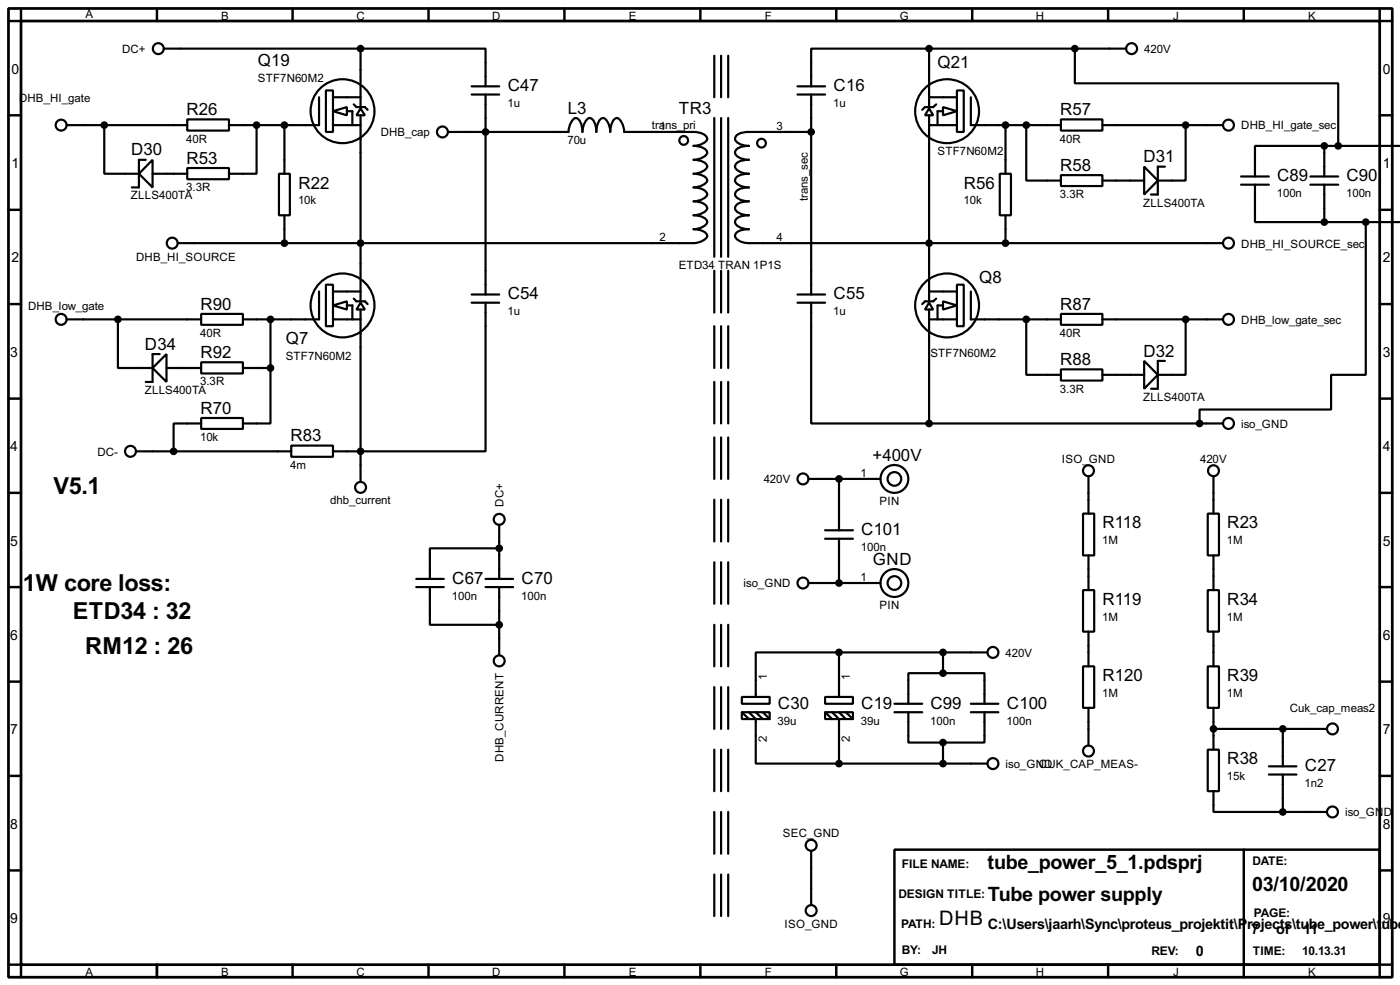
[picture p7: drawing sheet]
<svg xmlns="http://www.w3.org/2000/svg" width="256mm" height="180mm" viewBox="0 0 256 180" stroke-linecap="round" stroke-linejoin="round" font-family="sans-serif">
<path d="M1.6 1.6h253.5v177.3h-253.5zM3.9 3.9h248.9v172.7h-248.9z" fill="none" stroke="#000" stroke-width=".5"/>
<g fill="none" stroke="#000" stroke-width=".45">
<path d="M3.9 1.6v2.3h-2.3M28.8 1.6v2.3M53.6 1.6v2.3M78.5 1.6v2.3M103.4 1.6v2.3M128.3 1.6v2.3M153.2 1.6v2.3M178.1 1.6v2.3M203 1.6v2.3M227.9 1.6v2.3M252.8 1.6v2.3h2.3M1.6 21.1h2.3"/>
<path d="M1.6 38.4h2.3M252.8 21.1h2.3M252.8 38.4h2.3M1.6 55.7h2.3M252.8 55.7h2.3M1.6 73h2.3M252.8 73h2.3M1.6 90.2h2.3M252.8 90.2h2.3M1.6 107.5h2.3M252.8 107.5h2.3M1.6 124.8h2.3"/>
<path d="M252.8 124.8h2.3M1.6 142h2.3M1.6 159.3h2.3M163.9 155.5h88.9v21.1h-88.9zM227.9 155.5v23.4M252.8 142h2.3M252.8 159.3h2.3M1.6 176.6h2.3v2.3M28.8 176.6v2.3M53.6 176.6v2.3M78.5 176.6v2.3M103.4 176.6v2.3"/>
<path d="M128.3 176.6v2.3M153.2 176.6v2.3M178.1 176.6v2.3M203 176.6v2.3M255.1 176.6h-2.3v2.3"/>
</g>
<g fill="none" stroke="#000" stroke-width=".4">
<path d="M30 8.9h36.1M58.5 17.8v5.1h-16.5M59.7 16.6h1.3v7.6h-1.3zM61 17.8h5.1M64.8 19.1l.5 .5h1.6l.5 .5M66.1 19.9l.8 1.2h-1.6zM66.1 8.9h22.9v6.9M66.1 8.9v6.4M66.1 15.5v4.1M86.4 17.3h5.1M86.4 15.8h5.1M89 17.3v36.6"/>
<path d="M130.9 10.2v7.6M132.1 10.2v7.6M133.4 10.2v7.6M146.1 17.3h5.1M146.1 15.8h5.1M148.6 17.3v36.6M170.2 19.9l.8 1.2h-1.5zM170.2 8.9h-21.6v6.9M170.2 8.9h36.1M170.2 8.9v6.4M170.2 15.5v4.1M170.2 17.8h5.1"/>
<path d="M171.5 19.1l-.5 .5h-1.5l-.5 .5M172.8 19.6l2.5 .8-2.5 .7zM175.3 16.6h1.3v7.6h-1.3zM177.9 17.8v5.1h16.5M196.9 8.9v6.4h48.3v11.4M12.2 22.9h22.1M19.1 22.9v8.9h6.4M26.7 29.3h-1.2v5h-1.3M28 29.3v5l-2.5-2.5zM28 31.8h6.3M34.3 21.9h7.7v2h-7.7zM34.3 30.8h7.7v2h-7.7z"/>
<path d="M47 22.9v8.9h-5M51.1 31.8h2v7.6h-2zM52.1 22.9v8.9M52.1 39.4v5.1M61 20.4l2.6-.8v1.5zM61 22.9h5.1M63.6 20.4h1v2.5M66.1 21.1v29.8M82.1 24.2h22.1a2.76 2.76 0 0 1 1.3-2.6 1.5 1.5 0 0 1 1 1.3l.2 1.3a2.67 2.67 0 0 1 1.3-2.6 1.5 1.5 0 0 1 1.1 1.3l.2 1.3a3.3 3.3 0 0 1 .8-2.5 .9 .9 0 0 1 1.3 .7l.3 1.1 .1 .7a3.3 3.3 0 0 1 .9-2.5 .89 .89 0 0 1 1.2 .7l.4 1.1 .1 .7h12.7a2.24 2.24 0 0 1 2.5 1.3 2.65 2.65 0 0 1-2.5 1.2 2.27 2.27 0 0 1 2.5 1.3 2.58 2.58 0 0 1-2.5 1.3 2.27 2.27 0 0 1 2.5 1.2 2.66 2.66 0 0 1-2.5 1.3 2.27 2.27 0 0 1 2.5 1.3 2.65 2.65 0 0 1-2.5 1.2 2.29 2.29 0 0 1 2.5 1.3 2.65 2.65 0 0 1-2.5 1.3 2.24 2.24 0 0 1 2.5 1.3 2.65 2.65 0 0 1-2.5 1.2 2.27 2.27 0 0 1 2.5 1.3 2.58 2.58 0 0 1-2.5 1.3 2.27 2.27 0 0 1 2.5 1.2 2.66 2.66 0 0 1-2.5 1.3h-94.5M130.9 21.6v25.4M132.1 21.6v25.4M133.4 21.6v25.4"/>
<path d="M148.6 24.2h-11.4a2.84 2.84 0 0 0-2.5 .9 .89 .89 0 0 0 .6 1.2l1.2 .3 .7 .1a2.91 2.91 0 0 0-2.5 .9 .93 .93 0 0 0 .6 1.2l1.2 .4 .7 .1a2.91 2.91 0 0 0-2.5 .8 .91 .91 0 0 0 .6 1.2l1.2 .4 .7 .1a2.91 2.91 0 0 0-2.5 .9 .88 .88 0 0 0 .6 1.2l1.2 .3 .7 .1a2.87 2.87 0 0 0-2.5 .9 .88 .88 0 0 0 .6 1.2l1.2 .4 .7 .1a2.84 2.84 0 0 0-2.5 .9 .89 .89 0 0 0 .6 1.2l1.2 .3 .7 .1a2.91 2.91 0 0 0-2.5 .9 .93 .93 0 0 0 .6 1.2l1.2 .4 .7 .1a2.91 2.91 0 0 0-2.5 .8 .91 .91 0 0 0 .6 1.2l1.2 .4 .7 .1h86.9M170.2 22.9h5.1M170.2 21.1v29.8M172.8 20.4h-1v2.5M183.2 31.8h2v7.6h-2zM184.2 22.9v8.9M184.2 39.4v5.1M188 22.9v10.2h6.4M194.4 21.9h7.6v2h-7.6zM194.4 32.1h7.6v2h-7.6zM202 22.9h22.1M202 33.1h7.6"/>
<path d="M209.6 30.5l2.5 2.6-2.5 2.5zM213.4 30.5h-1.3v5.1h-1.2M217.2 22.9v10.2h-5.1M227.4 33.8h5.1M227.4 32.3h5.1M229.9 33.8v6.9h12.7M240.1 33.8h5.1M240.1 32.3h5.1M242.6 26.7h-12.7v5.6M242.6 26.7v5.6M242.6 33.8v6.9M242.6 26.7h13.9"/>
<path d="M12.2 58.5h24.7M21.6 58.5v8.9h6.4M36.9 57.5h7.6v2h-7.6zM49.6 58.5v8.9M58.5 53.4v5.1h-14M59.7 52.1h1.3v7.6h-1.3zM61 55.9l2.6-.7v1.5zM61 58.5h5.1M61 53.4h5.1M63.6 55.9h1v2.6M64.8 54.7l.5 .5h1.6l.5 .5M66.1 55.4l.8 1.3h-1.6z"/>
<path d="M66.1 51.1v4.1M66.1 56.7v31.5M86.4 55.4h5.1M86.4 53.9h5.1M89 55.4v27.2h-28M130.9 49.6v7.6M130.9 59.7v7.7M132.1 49.6v7.6M132.1 59.7v7.7M133.4 49.6v7.6M133.4 59.7v7.7M146.1 55.4h5.1"/>
<path d="M146.1 53.9h5.1M148.6 55.4v22.1h21.6M170.2 55.4l.8 1.3h-1.5zM170.2 51.1v4.1M170.2 56.7v20.8M170.2 58.5h5.1M170.2 53.4h5.1M171.5 54.7l-.5 .5h-1.5l-.5 .5M172.8 55.2l2.5 .7-2.5 .8zM172.8 55.9h-1v2.6M175.3 52.1h1.3v7.6h-1.3zM177.9 53.4v5.1h16.5"/>
<path d="M188 58.5v10.1h6.4M194.4 57.5h7.6v2h-7.6zM202 58.5h22.1M217.2 58.5v10.1h-5.1M242.6 40.7h13.9M250.2 40.7v27.9h-6.3v6.4h-24.1v2.5M28 67.4l2.5-2.6v5.1zM29.3 64.8h-1.3v5.1h-1.3M30.5 67.4h6.4M36.9 66.3h7.6v2.1h-7.6zM36.9 76.5h7.6v2h-7.6zM36.9 77.5h-5.1v5.1"/>
<path d="M44.5 67.4h5.1M49.6 67.4v10.1h-5.1M130.9 69.9v7.6M132.1 69.9v7.6M133.4 69.9v7.6M170.2 77.5h53.9M194.4 67.6h7.6v2.1h-7.6zM202 68.6h7.6M209.6 66.1l2.5 2.5-2.5 2.6zM213.4 66.1h-1.3v5.1h-1.2M24.9 82.6h28.5M53.4 81.6h7.6v2h-7.6z"/>
<path d="M91.5 96.1v9.9M130.9 80.1v7.6M130.9 91.5v7.6M132.1 80.1v7.6M132.1 91.5v7.6M133.4 80.1v7.6M133.4 91.5v7.6M148.1 87.7h13.2M151.2 98.6h5.1M151.2 97.1h5.1M153.7 87.7v9.4M153.7 98.6v8.1"/>
<path d="M198.4 94h2.1v7.7h-2.1zM199.4 87.2v6.8M221.3 94h2v7.7h-2zM222.3 87.2v6.8M76.3 107.5h5M76.3 106h5M78.8 107.5v6.9h12.7M89 107.5h5M89 106h5M91.5 100.4h-12.7v5.6M91.5 107.5v12.4M130.9 102.9v7.6"/>
<path d="M130.9 114.4v7.6M132.1 102.9v7.6M132.1 114.4v7.6M133.4 102.9v7.6M133.4 114.4v7.6M148.1 106.7h13.2M153.7 119.4h-15.2v8.2M153.7 119.4v8.2M153.7 119.4h27.2M172.8 119.4v3.8M198.4 108h2.1v7.6h-2.1zM199.4 101.7v6.3"/>
<path d="M199.4 115.6v6.4M221.3 108h2v7.6h-2zM222.3 101.7v6.3M222.3 115.6v6.4M130.9 125.8v7.6M130.9 137.2v7.6M132.1 125.8v7.6M132.1 137.2v7.6M133.4 125.8v7.6M133.4 137.2v7.6M135.9 127.6h5.1v1.2h-5.1zM135.9 130.4h5.1v1.2h-5.1z"/>
<path d="M135.9 130.4l1.3 1.2M137.2 130.4l1.3 1.2v8.2h15.2M138.5 130.4l1.3 1.2M139.8 130.4l1.2 1.2M151.2 127.6h5.1v1.2h-5.1zM151.2 130.4h5.1v1.2h-5.1zM151.2 130.4l1.3 1.2M152.5 130.4l1.2 1.2v8.2M153.7 139.8h27.2M153.7 130.4l1.3 1.2M155 130.4l1.3 1.2M163.9 130.4h5.1"/>
<path d="M163.9 128.8h5.1M166.4 130.4v5.5h6.4M172.8 123.2h7.6v5.6M172.8 123.2h-6.4v5.6M172.8 135.9v3.9M177.9 130.4h5M177.9 128.8h5M180.4 130.4v5.5h-7.6M198.4 122h2.1v7.6h-2.1zM199.4 129.6v6.9M221.3 137.2h2v7.6h-2zM221.3 122h2v7.6h-2z"/>
<path d="M222.3 133.4h20.8M222.3 129.6v7.6M235 133.4v6.9M130.9 148.6v7.7M132.1 148.6v7.7M133.4 148.6v7.7M148.6 155.8v9.9M222.3 144.8v3.8h12.7M232.5 140.3h5M232.5 141.8h5M235 141.8v6.8M235 148.6h8.1"/>
<path d="M130.9 160.1v7.6M132.1 160.1v7.6M133.4 160.1v7.6"/>
<circle cx="29" cy="8.9" r="1"/>
<circle cx="207.3" cy="8.9" r="1"/>
<circle cx="11.2" cy="22.9" r="1"/>
<circle cx="62.7" cy="20.4" r="5.9"/>
<circle cx="81" cy="24.2" r="1"/>
<circle cx="125.2" cy="25.7" r=".8"/>
<circle cx="139.5" cy="26.2" r=".8"/>
<circle cx="173.5" cy="20.4" r="5.9"/>
<circle cx="225" cy="22.9" r="1"/>
<circle cx="11.2" cy="58.5" r="1"/>
<circle cx="31.5" cy="44.5" r="1"/>
<circle cx="62.7" cy="55.9" r="5.9"/>
<circle cx="173.5" cy="55.9" r="5.9"/>
<circle cx="225" cy="44.5" r="1"/>
<circle cx="225" cy="58.5" r="1"/>
<circle cx="225" cy="77.5" r="1"/>
<circle cx="23.9" cy="82.6" r="1"/>
<circle cx="66" cy="89.2" r="1"/>
<circle cx="91.4" cy="95.1" r="1"/>
<circle cx="147.1" cy="87.7" r="1"/>
<circle cx="163.8" cy="87.7" r="2.55"/>
<circle cx="163.8" cy="87.7" r="1.25"/>
<circle cx="199.4" cy="86.2" r="1"/>
<circle cx="222.3" cy="86.2" r="1"/>
<circle cx="147.1" cy="106.7" r="1"/>
<circle cx="163.8" cy="106.7" r="2.55"/>
<circle cx="163.8" cy="106.7" r="1.25"/>
<circle cx="181.9" cy="119.4" r="1"/>
<circle cx="91.4" cy="121" r="1"/>
<circle cx="181.9" cy="139.8" r="1"/>
<circle cx="199.4" cy="137.5" r="1"/>
<circle cx="244.1" cy="133.4" r="1"/>
<circle cx="148.6" cy="154.7" r="1"/>
<circle cx="244.1" cy="148.6" r="1"/>
<circle cx="148.6" cy="166.7" r="1"/>
</g>
<g fill="#000" stroke="#000" stroke-width=".4">
<circle cx="66" cy="8.9" r=".5"/>
<circle cx="170.2" cy="8.9" r=".5"/>
<circle cx="196.9" cy="8.9" r=".5"/>
<circle cx="19.1" cy="22.9" r=".5"/>
<circle cx="47" cy="22.9" r=".5"/>
<circle cx="52.1" cy="22.9" r=".5"/>
<circle cx="88.9" cy="24.2" r=".5"/>
<circle cx="148.6" cy="24.2" r=".5"/>
<circle cx="184.2" cy="22.9" r=".5"/>
<circle cx="188" cy="22.9" r=".5"/>
<circle cx="217.2" cy="22.9" r=".5"/>
<circle cx="242.6" cy="26.7" r=".5"/>
<circle cx="245.1" cy="26.7" r=".5"/>
<circle cx="21.6" cy="58.5" r=".5"/>
<circle cx="49.5" cy="58.5" r=".5"/>
<circle cx="52.1" cy="44.5" r=".5"/>
<circle cx="66" cy="44.5" r=".5"/>
<circle cx="170.2" cy="44.5" r=".5"/>
<circle cx="184.2" cy="44.5" r=".5"/>
<circle cx="188" cy="58.5" r=".5"/>
<circle cx="217.2" cy="58.5" r=".5"/>
<circle cx="242.6" cy="40.7" r=".5"/>
<circle cx="250.2" cy="40.7" r=".5"/>
<circle cx="49.5" cy="67.4" r=".5"/>
<circle cx="170.2" cy="77.5" r=".5"/>
<circle cx="219.7" cy="77.5" r=".5"/>
<circle cx="31.8" cy="82.6" r=".5"/>
<circle cx="66" cy="82.6" r=".5"/>
<circle cx="153.7" cy="87.7" r=".5"/>
<circle cx="91.4" cy="114.4" r=".5"/>
<circle cx="91.4" cy="100.4" r=".5"/>
<circle cx="153.7" cy="106.7" r=".5"/>
<circle cx="153.7" cy="119.4" r=".5"/>
<circle cx="172.7" cy="119.4" r=".5"/>
<circle cx="153.7" cy="139.8" r=".5"/>
<circle cx="172.7" cy="135.9" r=".5"/>
<circle cx="172.7" cy="139.8" r=".5"/>
<circle cx="172.7" cy="123.2" r=".5"/>
<circle cx="222.3" cy="133.4" r=".5"/>
<circle cx="235" cy="133.4" r=".5"/>
<circle cx="235" cy="148.6" r=".5"/>
</g>
<g font-size="4.8">
<text x="9.8" y="90.5">V5.1</text>
<text x="4.2" y="108.3">1W core loss:</text>
<text x="13.4" y="113.4">ETD34 : 32</text>
<text x="15.6" y="119.7">RM12 : 26</text>
</g>
<g font-size="4.1">
<text x="180.9" y="159.1">tube_power_5_1.pdsprj</text>
<text x="181" y="164.9">Tube power supply</text>
<text x="229.4" y="163.1">03/10/2020</text>
<text x="172.1" y="169.2">DHB</text>
</g>
<g font-size="3.5">
<text x="47.3" y="12.1">Q19</text>
<text x="93" y="16.7">C47</text>
<text x="152.7" y="16.7">C16</text>
<text x="171.8" y="12.5">Q21</text>
<text x="34.2" y="21">R26</text>
<text x="104" y="20.8">L3</text>
<text x="124.4" y="20.8">TR3</text>
<text x="194.2" y="21">R57</text>
<text x="24" y="28.5">D30</text>
<text x="34.2" y="30">R53</text>
<text x="209.5" y="29.7">D31</text>
<text x="54.7" y="34.5">R22</text>
<text x="176.6" y="34.5">R56</text>
<text x="194.2" y="31.2">R58</text>
<text x="234" y="33.2">C89</text>
<text x="246.7" y="33.2">C90</text>
<text x="179.4" y="51.8">Q8</text>
<text x="36.7" y="56.7">R90</text>
<text x="93" y="54.8">C54</text>
<text x="152.7" y="54.8">C55</text>
<text x="194.2" y="56.7">R87</text>
<text x="26.6" y="64">D34</text>
<text x="36.7" y="65.5">R92</text>
<text x="52.4" y="62.9">Q7</text>
<text x="209.5" y="65.3">D32</text>
<text x="194.2" y="66.8">R88</text>
<text x="36.7" y="75.7">R70</text>
<text x="53.2" y="80.8">R83</text>
<text x="159.9" y="84.3">+400V</text>
<text x="157.8" y="98">C101</text>
<text x="202" y="96.7">R118</text>
<text x="224.8" y="96.7">R23</text>
<text x="82.9" y="106.9">C67</text>
<text x="95.6" y="106.9">C70</text>
<text x="159.9" y="103.4">GND</text>
<text x="202" y="110.7">R119</text>
<text x="224.8" y="110.7">R34</text>
<text x="202" y="124.7">R120</text>
<text x="224.8" y="124.7">R39</text>
<text x="142.5" y="129.8">C30</text>
<text x="157.8" y="129.8">C19</text>
<text x="170.5" y="129.8">C99</text>
<text x="184.5" y="129.8">C100</text>
<text x="224.8" y="139.9">R38</text>
<text x="239.1" y="141.2">C27</text>
</g>
<g font-size="3">
<text x="180.9" y="170">C:\Users\jaarh\Sync\proteus_projektit\P</text>
<text x="228.5" y="170">rojects\tube_power\t</text>
<text x="229.2" y="171">7</text>
<text x="233.8" y="171">of</text>
<text x="238.8" y="171">11</text>
<text x="253.1" y="170">ube</text>
<text x="219.1" y="175">0</text>
</g>
<g font-size="2.9">
<text x="2.1" y="13.5">0</text>
<text x="253.4" y="13.5">0</text>
<text x="2.1" y="30.7">1</text>
<text x="253.4" y="30.7">1</text>
<text x="2.1" y="48">2</text>
<text x="253.4" y="48">2</text>
<text x="1.9" y="65.3">3</text>
<text x="253.4" y="65.3">3</text>
<text x="1.9" y="82.5">4</text>
<text x="253.4" y="82.5">4</text>
<text x="1.9" y="99.9">5</text>
<text x="253.4" y="99.9">5</text>
<text x="1.9" y="117.1">6</text>
<text x="253.4" y="117.1">6</text>
<text x="1.9" y="134.4">7</text>
<text x="253.4" y="134.4">7</text>
<text x="1.9" y="151.7">8</text>
<text x="253.4" y="151.7">8</text>
<text x="1.9" y="168.9">9</text>
<text x="253.4" y="168.9">9</text>
</g>
<g font-size="2.5">
<text x="165.2" y="158.9">FILE NAME:</text>
<text x="229.4" y="158.4">DATE:</text>
<text x="164.6" y="164.4">DESIGN TITLE:</text>
<text x="229.7" y="167.8">PAGE:</text>
<text x="165.1" y="169.8">PATH:</text>
<text x="165.2" y="174.6">BY:</text>
<text x="170.7" y="174.6">JH</text>
<text x="210.9" y="174.8">REV:</text>
<text x="229.5" y="174.8">TIME:</text>
<text x="238.6" y="174.8">10.13.31</text>
</g>
<g font-size="2.4">
<text x="15.6" y="3.4">A</text>
<text x="40.5" y="3.6">B</text>
<text x="65.3" y="3.6">C</text>
<text x="90.2" y="3.6">D</text>
<text x="115.2" y="3.6">E</text>
<text x="140.1" y="3.6">F</text>
<text x="164.8" y="3.6">G</text>
<text x="189.8" y="3.6">H</text>
<text x="214.9" y="3.6">J</text>
<text x="239.6" y="3.6">K</text>
<text x="22.4" y="9.7">DC+</text>
<text x="209.6" y="9.7">420V</text>
<text x="47.2" y="15">STF7N60M2</text>
<text x="3.5" y="18.6">DHB_HI_gate</text>
<text x="93" y="19.6">1u</text>
<text x="119.4" y="23.6">trans_pri</text>
<text x="120.8" y="23.8">1</text>
<text x="142.3" y="23.8">3</text>
<text x="152.7" y="19.6">1u</text>
<text x="227.4" y="23.7">DHB_HI_gate_sec</text>
<text x="34.1" y="26.1">40R</text>
<text x="69.7" y="25">DHB_cap</text>
<text x="104" y="26.4">70u</text>
<text x="171.7" y="28.4">STF7N60M2</text>
<text x="194.2" y="26.1">40R</text>
<text x="34.1" y="35">3.3R</text>
<text x="24" y="36.5">ZLLS400TA</text>
<text x="54.6" y="37.4">10k</text>
<text x="148" y="36.8" transform="rotate(-90 148 36.8)">trans_sec</text>
<text x="176.5" y="37.4">10k</text>
<text x="194.2" y="36.3">3.3R</text>
<text x="209.4" y="37.8">ZLLS400TA</text>
<text x="233.9" y="36.1">100n</text>
<text x="246.6" y="36.1">100n</text>
<text x="24.9" y="47.8">DHB_HI_SOURCE</text>
<text x="120.8" y="44.1">2</text>
<text x="142.3" y="44.1">4</text>
<text x="227.4" y="45.3">DHB_HI_SOURCE_sec</text>
<text x="124.3" y="49.2">ETD34 TRAN 1P1S</text>
<text x="5.1" y="56.7">DHB_low_gate</text>
<text x="93" y="57.7">1u</text>
<text x="152.7" y="57.7">1u</text>
<text x="227.4" y="59.3">DHB_low_gate_sec</text>
<text x="36.7" y="61.7">40R</text>
<text x="52.3" y="65.9">STF7N60M2</text>
<text x="170.4" y="65.3">STF7N60M2</text>
<text x="194.2" y="61.7">40R</text>
<text x="36.7" y="70.6">3.3R</text>
<text x="194.2" y="71.9">3.3R</text>
<text x="26.5" y="72.1">ZLLS400TA</text>
<text x="209.4" y="73.4">ZLLS400TA</text>
<text x="17.8" y="83.4">DC-</text>
<text x="36.7" y="80.7">10k</text>
<text x="227.4" y="78.3">iso_GND</text>
<text x="53.2" y="85.8">4m</text>
<text x="139.9" y="88.5">420V</text>
<text x="157.7" y="87.3">1</text>
<text x="194.5" y="84.7">ISO_GND</text>
<text x="219.9" y="84.7">420V</text>
<text x="60.5" y="92.3">dhb_current</text>
<text x="92.3" y="92.7" transform="rotate(-90 92.3 92.7)">DC+</text>
<text x="161.1" y="92.4">PIN</text>
<text x="157.7" y="100.9">100n</text>
<text x="201.9" y="99.6">1M</text>
<text x="224.8" y="99.6">1M</text>
<text x="136.2" y="107.5">iso_GND</text>
<text x="157.7" y="106.3">1</text>
<text x="82.8" y="109.8">100n</text>
<text x="95.5" y="109.8">100n</text>
<text x="161.1" y="111.5">PIN</text>
<text x="201.9" y="113.6">1M</text>
<text x="224.8" y="113.6">1M</text>
<text x="140.4" y="124.5" transform="rotate(-90 140.4 124.5)">1</text>
<text x="155.7" y="124.5" transform="rotate(-90 155.7 124.5)">1</text>
<text x="184.2" y="120.2">420V</text>
<text x="201.9" y="127.6">1M</text>
<text x="224.8" y="127.6">1M</text>
<text x="236.3" y="130.4">Cuk_cap_meas2</text>
<text x="140.5" y="135.8" transform="rotate(-90 140.5 135.8)">2</text>
<text x="142.5" y="132.7">39u</text>
<text x="155.7" y="135.8" transform="rotate(-90 155.7 135.8)">2</text>
<text x="157.7" y="132.7">39u</text>
<text x="170.4" y="132.7">100n</text>
<text x="184.4" y="132.7">100n</text>
<text x="92.3" y="139.4" transform="rotate(-90 92.3 139.4)">DHB_CURRENT</text>
<text x="184.2" y="140.6">iso_GNCDUK_CAP_MEAS-</text>
<text x="224.8" y="142.8">15k</text>
<text x="239" y="144.1">1n2</text>
<text x="246.4" y="149.4">iso_GN</text>
<text x="253.5" y="149.4">D</text>
<text x="143.4" y="153.3">SEC_GND</text>
<text x="143.7" y="169.8">ISO_GND</text>
<text x="15.6" y="178.7">A</text>
<text x="40.5" y="178.7">B</text>
<text x="65.3" y="178.7">C</text>
<text x="90.2" y="178.7">D</text>
<text x="115.2" y="178.7">E</text>
<text x="140.1" y="178.7">F</text>
<text x="164.8" y="178.7">G</text>
<text x="189.8" y="178.7">H</text>
<text x="214.9" y="178.7">J</text>
<text x="239.6" y="178.7">K</text>
</g>
</svg>
